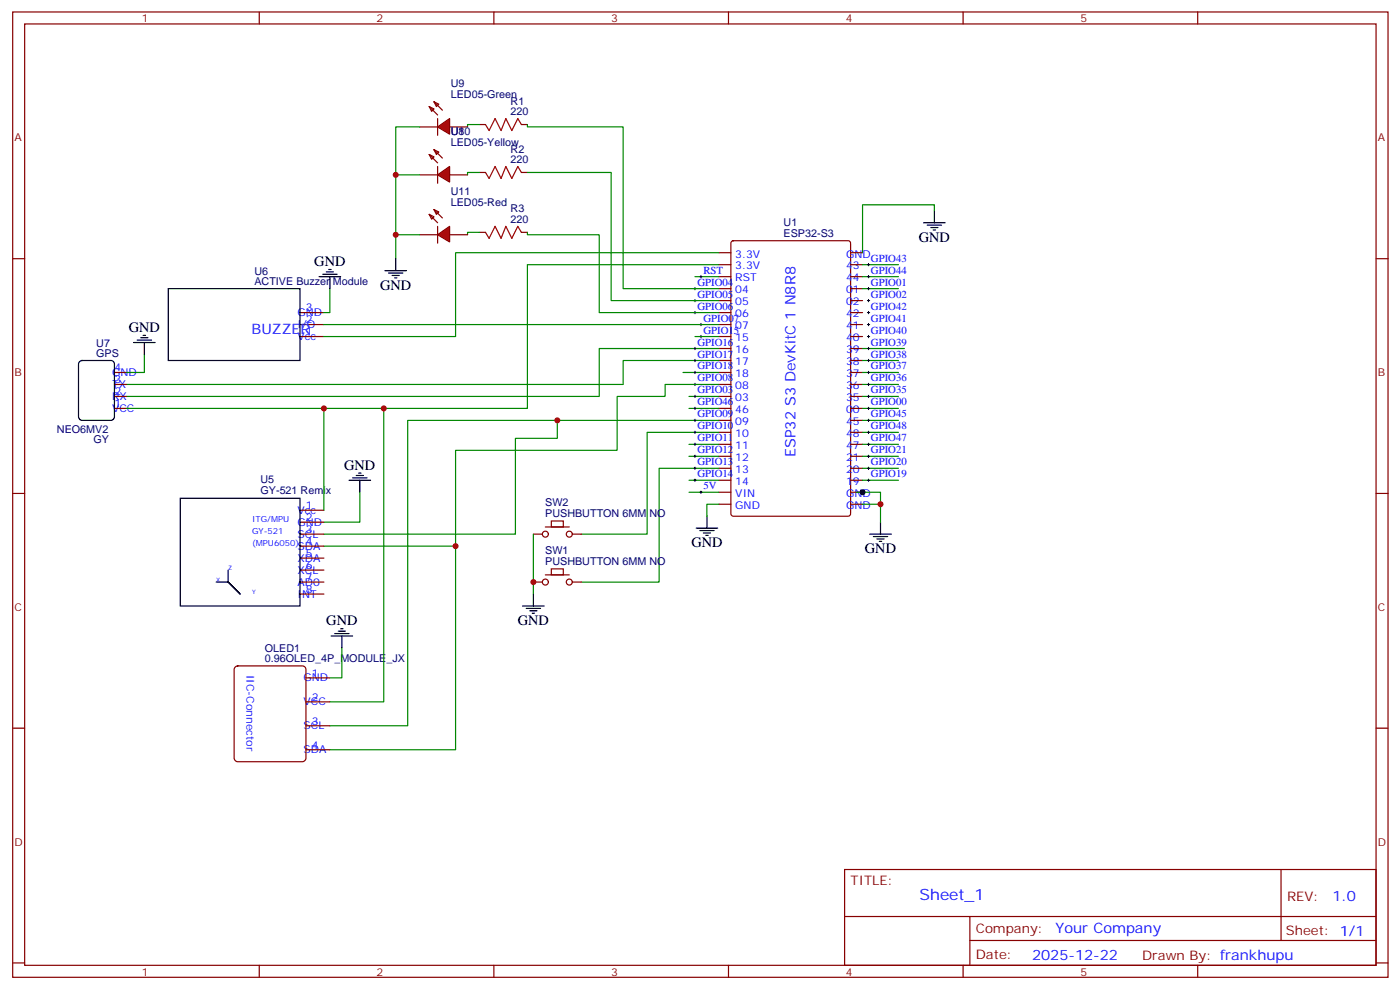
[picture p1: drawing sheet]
<svg xmlns="http://www.w3.org/2000/svg" width="413mm" height="292mm" viewBox="0 0 413 292" stroke-linecap="round" stroke-linejoin="round" font-family="sans-serif">
<g fill="none" stroke="#870000" stroke-width=".35">
<path d="M3.7 3.5h405.4v284.4h-405.4zM7.3 7.1h398.3v277.2h-398.3zM76.4 3.5v3.6M145.6 3.5v3.6M214.7 3.5v3.6M283.8 3.5v3.6M353 3.5v3.6M123.7 37.4h5.3M126.5 31.4l1.4 .7-.7 .7zM126.5 31.4l2.5 2.5M127.9 30l1.4 .7-.7 .7zM127.9 30l2.5 2.5"/>
<path d="M132.5 37.4h5.3M141.3 36.7h1.8M153.7 36.7h1.7M3.7 76.2h3.6M211.9 74.4h3.5M211.9 78h3.5M215.6 71.1l.5-.2h33.9l.6 .4 .1 80-.5 .7h-34.1l-.6-.4-.1-80zM250.7 74.4h3.5M250.7 78h3.5M405.6 76.2h3.5M88.4 92.1h7.1M88.4 95.6h7.1"/>
<path d="M88.4 99.1h7.1M211.9 81.5h3.5M211.9 85h3.5M211.9 88.5h3.5M211.9 92.1h3.5M211.9 95.6h3.5M211.9 99.1h3.5M250.7 81.5h3.5M250.7 85h3.5M250.7 88.5h3.5M250.7 92.1h3.5M250.7 95.6h3.5"/>
<path d="M250.7 99.1h3.5M33.7 109.7h3.6M33.7 113.2h3.6M33.7 116.8h3.6M211.9 102.7h3.5M211.9 106.2h3.5M211.9 109.7h3.5M211.9 113.2h3.5M211.9 116.8h3.5M250.7 102.7h3.5M250.7 106.2h3.5M250.7 109.7h3.5"/>
<path d="M250.7 113.2h3.5M250.7 116.8h3.5M33.7 120.3h3.6M211.9 120.3h3.5M211.9 123.8h3.5M211.9 127.4h3.5M211.9 130.9h3.5M211.9 134.4h3.5M211.9 137.9h3.5M250.7 120.3h3.5M250.7 123.8h3.5M250.7 127.4h3.5"/>
<path d="M250.7 130.9h3.5M250.7 134.4h3.5M250.7 137.9h3.5M3.7 145.3h3.6M88.4 150.3h7.1M88.4 153.8h7.1M88.4 157.3h7.1M157.2 157.3h2.5M160.7 155.2h7.1M162.5 153.5h3.5v1.7h-3.5zM168.8 157.3h2.5M211.9 141.5h3.5"/>
<path d="M211.9 145h3.5M211.9 148.5h3.5M250.7 141.5h3.5M250.7 145h3.5M250.7 148.5h3.5M405.6 145.3h3.5M88.4 160.9h7.1M88.4 164.4h7.1M88.4 167.9h7.1M88.4 171.4h7.1M88.4 175h7.1M3.7 214.5h3.6"/>
<path d="M405.6 214.5h3.5M248.9 256.1h156.7v28.2h-156.7zM377.5 256.1l.1 20.9M249 270h156.4M285.8 277h119.6M285.8 270v14.1M3.7 283.6h3.6M76.4 284.3v3.6M145.6 284.3v3.6M214.7 284.3v3.6M283.8 284.3v3.6M353 284.3v3.6"/>
<path d="M405.6 283.6h3.5"/>
<circle cx="160.7" cy="157.3" r=".88"/>
<circle cx="167.8" cy="157.3" r=".88"/>
</g>
<g fill="none" stroke="#000" stroke-width=".35">
<path d="M272.2 65.6h6.4M273.3 66.3h4.2M274.3 67h2.1M275 67.7h.7M275.4 62.1v3.5M49.6 85h38.8v21.2h-38.8zM23.4 106.6l.8-.4h8.5l.8 .4 .2 .6v15.6l-.5 .8-.5 .2h-8.5l-.9-.5-.2-.5v-15.6zM53.1 146.8h35.3v31.7h-35.3zM205.2 155.6h6.3M206.2 156.3h4.3M207.3 157h2.1M208 157.7h.7"/>
<path d="M208.4 152v3.6M256.3 157.3h6.4M257.4 158h4.2M258.4 158.7h2.2M259.2 159.5h.7M259.5 153.8v3.5M67.2 167.9v3.5l3.6 3.6-3.6-3.6h-3.5"/>
</g>
<g fill="none" stroke="#008700" stroke-width=".35">
<path d="M141.3 36.7h-3.5v.7M254.2 78h10.6M275.4 62.1v-1.8h-21.2v14.1M95.5 95.6h116.4M204.8 81.5h7.1M254.2 81.5h10.6M254.2 85h10.6M201.3 109.7h10.6M203.1 116.8h8.8M211.9 102.7h-35.3v14.1h-139.3M211.9 106.2h-28.2v7h-146.4M254.2 109.7h10.6"/>
<path d="M254.2 116.8h10.6M254.2 102.7h12.4M254.2 106.2h10.6M254.2 113.2h10.6M203.1 120.3h8.8M203.1 130.9h8.8M203.1 134.4h8.8M211.9 123.8h-91.7v90h-23M211.9 127.4h-21.2v29.9h-19.4M211.9 137.9h-17.7v33.5h-22.9M254.2 120.3h10.6M254.2 130.9h10.6"/>
<path d="M254.2 134.4h10.6M254.2 123.8h10.6M254.2 127.4h10.6M254.2 137.9h10.6M203.1 141.5h8.8M203.1 145h8.8M211.9 148.5h-3.5v3.5M252.4 145h7.1v3.5M254.2 148.5h5.3v5.3M254.2 141.5h10.6"/>
</g>
<g fill="none" stroke="#000" stroke-width=".29">
<path d="M255.6 78h.7M256 77.6v.7M204.5 85h.7M204.5 88.5h.7M204.5 92.1h.7M204.8 84.7v.7M204.8 88.2v.7M204.8 91.7v.7M206.2 81.5h.7M206.2 95.6h.7M206.2 99.1h.7M206.6 81.1v.7"/>
<path d="M206.6 95.2v.8M206.6 98.8v.7M255.6 81.5h.7M255.6 85h.7M255.6 88.5h.7M255.6 92.1h.7M255.6 95.6h.7M255.6 99.1h.7M256 81.1v.7M256 84.7v.7M256 88.2v.7M256 91.7v.7"/>
<path d="M256 95.2v.8M256 98.8v.7M204.5 102.7h.7M204.5 106.2h.7M204.5 109.7h.7M204.5 113.2h.7M204.5 116.8h.7M204.8 102.3v.7M204.8 105.8v.7M204.8 109.4v.7M204.8 112.9v.7M204.8 116.4v.7"/>
<path d="M204.8 119.9v.7M255.6 102.7h.7M255.6 106.2h.7M255.6 109.7h.7M255.6 113.2h.7M255.6 116.8h.7M256 102.3v.7M256 105.8v.7M256 109.4v.7M256 112.9v.7M256 116.4v.7M256 119.9v.7"/>
<path d="M204.5 120.3h.7M204.5 123.8h.7M204.5 127.4h.7M204.5 130.9h.7M204.5 134.4h.7M204.5 137.9h.7M204.8 123.5v.7M204.8 127v.7M204.8 130.5v.7M204.8 134.1v.7M204.8 137.6v.7M255.6 120.3h.7"/>
<path d="M255.6 123.8h.7M255.6 127.4h.7M255.6 130.9h.7M255.6 134.4h.7M255.6 137.9h.7M256 123.5v.7M256 127v.7M256 130.5v.7M256 134.1v.7M256 137.6v.7M204.5 141.5h.7M204.8 141.1v.7"/>
<path d="M206.2 145h.7M206.6 144.6v.7M255.6 141.5h.7M256 141.1v.7"/>
</g>
<path d="M143.1 36.7l1 1.8 1.8-3.6 1.8 3.6 1.4-3.6 1.7 3.6 1.8-3.6 1.1 1.8" fill="none" stroke="#a10000" stroke-width=".35"/>
<path d="M129 37.4l3.5-2.5v4.6z" fill="#f00" stroke="#870000" stroke-width=".35"/>
<path d="M129 34.9v5M123.7 51.5h5.3M126.5 45.5l1.4 .7-.7 .7zM126.5 45.5l2.5 2.5M127.9 44.1l1.4 .7-.7 .7zM127.9 44.1l2.5 2.5M132.5 51.5h5.3" fill="none" stroke="#870000" stroke-width=".35"/>
<path d="M129 51.5l3.5-2.5v4.6z" fill="#f00" stroke="#870000" stroke-width=".35"/>
<path d="M129 49v5M141.3 50.8h1.8M153.7 50.8h1.7M123.7 69.1h5.3M126.5 63.1l1.4 .8-.7 .7zM126.5 63.1l2.5 2.5M127.9 61.7l1.4 .7-.7 .7zM127.9 61.7l2.5 2.5M132.5 69.1h5.3M141.3 68.4h1.8M153.7 68.4h1.7" fill="none" stroke="#870000" stroke-width=".35"/>
<path d="M143.1 50.8l1 1.8 1.8-3.6 1.8 3.6 1.4-3.6 1.7 3.6 1.8-3.6 1.1 1.8M143.1 68.4l1 1.8 1.8-3.5 1.8 3.5 1.4-3.5 1.7 3.5 1.8-3.5 1.1 1.7" fill="none" stroke="#a10000" stroke-width=".35"/>
<path d="M141.3 50.8h-3.5v.7M141.3 68.4h-3.5v.7" fill="none" stroke="#008700" stroke-width=".35"/>
<path d="M129 69.1l3.5-2.4v4.6z" fill="#f00" stroke="#870000" stroke-width=".35"/>
<g fill="none" stroke="#870000" stroke-width=".35">
<path d="M129 66.7v4.9M157.2 171.4h2.5M160.7 169.3h7.1M162.5 167.6h3.5v1.7h-3.5zM168.8 171.4h2.5M69.2 196.6l.9-.5h19l.9 .5 .2 .6v26.1l-.5 .9-.6 .2h-19l-.9-.5-.2-.6v-26.1zM90.2 199.7h7M90.2 213.8h7M90.2 206.7h7M90.2 220.8h7"/>
<circle cx="160.7" cy="171.4" r=".88"/>
<circle cx="167.8" cy="171.4" r=".88"/>
</g>
<g fill="none" stroke="#008700" stroke-width=".35">
<path d="M123.7 37.4h-7.1v38.8M155.4 36.7v.7h28.3v47.6h28.2M116.6 51.5h7.1M155.4 50.8h24.7v37.7h31.8M116.6 69.1h7.1M155.4 68.4v.7h21.2v23h35.3M211.9 74.4h-77.6v24.7h-38.8M211.9 78h-56.5v42.3h-118.1M97.2 85v7.1h-1.7M204.8 99.1h7.1M42.5 104.4v5.3h-5.2M211.9 113.2h-15.9v3.6h-14.1v15.8h-47.6v88.2h-37.1"/>
<path d="M95.5 120.3v30M113.1 120.3v86.4h-15.9M164.3 123.8v5.3h-12.4v28.2h-56.4M106 145v8.8h-10.5M157.2 157.3v17.7M95.5 160.9h38.8M100.8 190.9v8.8h-3.6"/>
</g>
<g fill="none" stroke="#000" stroke-width=".35">
<path d="M96.9 79.4h.7M113.5 79.7h6.3M116.6 76.2v3.5M41.5 99.5h2.1M42.2 98.8h.7M94.1 81.5h6.3M95.1 80.8h4.2M96.2 80.1h2.1M97.2 81.5v3.5M114.5 80.4h4.2M115.6 81.1h2.1M116.3 81.8h.7"/>
<path d="M39.4 100.9h6.3M40.4 100.2h4.3M42.5 100.9v3.5M105.7 139.3h.7M102.9 141.5h6.3M103.9 140.8h4.3M105 140.1h2.1M106 141.5v3.5M154 178.5h6.4M155.1 179.2h4.2M156.1 179.9h2.2M157.2 175v3.5"/>
<path d="M97.6 187.3h6.3M98.6 186.6h4.3M99.7 185.9h2.1M100.4 185.2h.7M100.8 187.3v3.6M156.8 180.6h.8"/>
</g>
<circle cx="259.5" cy="148.5" r=".88" fill="#c00"/>
<circle cx="254.2" cy="145" r=".88" fill="#000"/>
<g fill="#c00">
<circle cx="116.6" cy="69.1" r=".88"/>
<circle cx="116.6" cy="51.5" r=".88"/>
<circle cx="157.2" cy="171.4" r=".88"/>
<circle cx="134.3" cy="160.9" r=".88"/>
<circle cx="95.5" cy="120.3" r=".88"/>
<circle cx="113.1" cy="120.3" r=".88"/>
<circle cx="164.3" cy="123.8" r=".88"/>
</g>
<text font-size="4.6" fill="#00f" x="271" y="265.1">Sheet_1</text>
<g font-size="4.2">
<text x="270.8" y="71.3">GND</text>
<text x="92.6" y="78.4">GND</text>
<text x="112" y="85.4">GND</text>
<text x="38" y="97.8">GND</text>
<text x="101.5" y="138.3">GND</text>
<text x="203.8" y="161.2">GND</text>
<text x="254.9" y="163">GND</text>
<text x="96.2" y="184.2">GND</text>
<text x="152.6" y="184.1">GND</text>
</g>
<g font-size="4.2" fill="#00f">
<text x="74.1" y="98.3">BUZZER</text>
<text x="234.5" y="134.6" transform="rotate(-90 234.5 134.6)">ESP32 S3 DevKitC 1 N8R8</text>
<text x="392.7" y="265.4">1.0</text>
<text x="311.1" y="274.9">Your Company</text>
<text x="304.2" y="282.7">2025-12-22</text>
</g>
<g font-size="3.9" fill="#800">
<text x="250.7" y="260.7">TITLE:</text>
<text x="379.3" y="265.4">REV:</text>
<text x="287.6" y="274.9">Company:</text>
<text x="379" y="275.5">Sheet: 1/1</text>
<text x="287.6" y="282.6">Date:</text>
<text x="336.6" y="282.7">Drawn By: frankhupu</text>
</g>
<g font-size="3.2" fill="#800">
<text x="41.8" y="6.5">1</text>
<text x="111" y="6.5">2</text>
<text x="180.1" y="6.5">3</text>
<text x="249.3" y="6.5">4</text>
<text x="318.4" y="6.5">5</text>
<text x="4.3" y="41.6">A</text>
<text x="406.1" y="41.6">A</text>
<text x="4.3" y="110.8">B</text>
<text x="406.1" y="110.8">B</text>
<text x="4.3" y="179.9">C</text>
<text x="406.1" y="179.9">C</text>
<text x="4.3" y="249.1">D</text>
<text x="406.1" y="249.1">D</text>
<text x="41.8" y="287.3">1</text>
<text x="111" y="287.3">2</text>
<text x="180.1" y="287.3">3</text>
<text x="249.3" y="287.3">4</text>
<text x="318.4" y="287.3">5</text>
</g>
<g font-size="3.2" fill="#000080">
<text x="132.8" y="28.9">LED05-Green</text>
<text x="132.8" y="25.8">U9</text>
<text x="150.5" y="33.9">220</text>
<text x="150.5" y="30.8">R1</text>
<text x="132.8" y="39.9">U8</text>
<text x="132.8" y="39.9">U10</text>
<text x="132.8" y="43">LED05-Yellow</text>
<text x="150.5" y="48">220</text>
<text x="150.5" y="44.9">R2</text>
<text x="132.8" y="57.5">U11</text>
<text x="132.8" y="60.7">LED05-Red</text>
<text x="150.5" y="65.6">220</text>
<text x="150.5" y="62.6">R3</text>
<text x="230.9" y="69.8">ESP32-S3</text>
<text x="230.9" y="66.6">U1</text>
<text x="75" y="84">ACTIVE Buzzer Module</text>
<text x="75" y="80.9">U6</text>
<text x="28.4" y="105.1">GPS</text>
<text x="28.4" y="102.1">U7</text>
<text x="16.8" y="127.4">NEO6MV2</text>
<text x="27.6" y="130.6">GY</text>
<text x="76.8" y="142.3">U5</text>
<text x="76.8" y="145.5">GY-521 Remix</text>
<text x="160.7" y="149.2">SW2</text>
<text x="160.7" y="152.4">PUSHBUTTON 6MM NO</text>
<text x="160.7" y="166.5">PUSHBUTTON 6MM NO</text>
<text x="160.7" y="163.3">SW1</text>
<text x="78.1" y="195.1">0.96OLED_4P_MODULE_JX</text>
<text x="78.1" y="192">OLED1</text>
</g>
<g font-size="3.2" fill="#00f">
<text x="216.7" y="75.8">3.3V</text>
<text x="249.4" y="75.8">GND</text>
<text x="256.7" y="77.1">GPIO43</text>
<text x="207.3" y="80.6">RST</text>
<text x="216.7" y="79.4">3.3V</text>
<text x="216.7" y="82.9">RST</text>
<text x="249.4" y="79.4">43</text>
<text x="249.4" y="82.9">44</text>
<text x="256.7" y="80.6">GPIO44</text>
<text x="205.5" y="84.1">GPIO04</text>
<text x="205.5" y="87.7">GPIO05</text>
<text x="216.7" y="86.4">04</text>
<text x="216.7" y="90">05</text>
<text x="249.4" y="86.4">01</text>
<text x="249.4" y="90">02</text>
<text x="256.7" y="84.1">GPIO01</text>
<text x="256.7" y="87.7">GPIO02</text>
<text x="87.7" y="93.1">GND</text>
<text x="90.2" y="95.2">2</text>
<text x="90.2" y="91.7">3</text>
<text x="205.5" y="91.2">GPIO06</text>
<text x="207.3" y="94.7">GPIO07</text>
<text x="216.7" y="93.5">06</text>
<text x="249.4" y="93.5">42</text>
<text x="256.7" y="94.7">GPIO41</text>
<text x="256.7" y="91.2">GPIO42</text>
<text x="87.7" y="100.2">Vcc</text>
<text x="87.7" y="96.7">I/O</text>
<text x="90.2" y="98.8">1</text>
<text x="205.5" y="101.8">GPIO16</text>
<text x="207.3" y="98.2">GPIO15</text>
<text x="216.7" y="97">07</text>
<text x="216.7" y="100.5">15</text>
<text x="249.4" y="97">41</text>
<text x="249.4" y="100.5">40</text>
<text x="256.7" y="101.8">GPIO39</text>
<text x="256.7" y="98.2">GPIO40</text>
<text x="205.5" y="105.3">GPIO17</text>
<text x="216.7" y="104.1">16</text>
<text x="216.7" y="107.6">17</text>
<text x="249.4" y="104.1">39</text>
<text x="249.4" y="107.6">38</text>
<text x="256.7" y="105.3">GPIO38</text>
<text x="33" y="110.8">GND</text>
<text x="33.7" y="112.9">3</text>
<text x="33.7" y="109.4">4</text>
<text x="205.5" y="108.8">GPIO18</text>
<text x="205.5" y="112.4">GPIO08</text>
<text x="216.7" y="111.1">18</text>
<text x="249.4" y="111.1">37</text>
<text x="256.7" y="112.4">GPIO36</text>
<text x="256.7" y="108.8">GPIO37</text>
<text x="33" y="117.8">RX</text>
<text x="33" y="114.3">TX</text>
<text x="33.7" y="119.9">1</text>
<text x="33.7" y="116.4">2</text>
<text x="205.5" y="115.9">GPIO03</text>
<text x="205.5" y="119.4">GPIO46</text>
<text x="216.7" y="114.7">08</text>
<text x="216.7" y="118.2">03</text>
<text x="249.4" y="114.7">36</text>
<text x="249.4" y="118.2">35</text>
<text x="256.7" y="115.9">GPIO35</text>
<text x="256.7" y="119.4">GPIO00</text>
<text x="33" y="121.4">VCC</text>
<text x="205.5" y="122.9">GPIO09</text>
<text x="216.7" y="121.7">46</text>
<text x="216.7" y="125.2">09</text>
<text x="249.4" y="121.7">00</text>
<text x="249.4" y="125.2">45</text>
<text x="256.7" y="122.9">GPIO45</text>
<text x="205.5" y="126.5">GPIO10</text>
<text x="205.5" y="130">GPIO11</text>
<text x="216.7" y="128.8">10</text>
<text x="249.4" y="128.8">48</text>
<text x="256.7" y="130">GPIO47</text>
<text x="256.7" y="126.5">GPIO48</text>
<text x="205.5" y="133.5">GPIO12</text>
<text x="205.5" y="137.1">GPIO13</text>
<text x="216.7" y="132.3">11</text>
<text x="216.7" y="135.8">12</text>
<text x="249.4" y="132.3">47</text>
<text x="249.4" y="135.8">21</text>
<text x="256.7" y="133.5">GPIO21</text>
<text x="256.7" y="137.1">GPIO20</text>
<text x="205.5" y="140.6">GPIO14</text>
<text x="216.7" y="139.3">13</text>
<text x="216.7" y="142.9">14</text>
<text x="249.4" y="139.3">20</text>
<text x="249.4" y="142.9">19</text>
<text x="256.7" y="140.6">GPIO19</text>
<text x="90.2" y="149.9">1</text>
<text x="207.3" y="144.1">5V</text>
<text x="216.7" y="146.4">VIN</text>
<text x="216.7" y="149.9">GND</text>
<text x="249.4" y="146.4">GND</text>
<text x="249.4" y="149.9">GND</text>
<text x="87.7" y="151.3">Vcc</text>
<text x="87.7" y="154.9">GND</text>
<text x="90.2" y="153.5">2</text>
<text x="87.7" y="158.4">SCL</text>
<text x="87.7" y="161.9">SDA</text>
<text x="90.2" y="157">3</text>
<text x="90.2" y="160.5">4</text>
<text x="87.7" y="165.5">XDA</text>
<text x="90.2" y="164">5</text>
<text x="90.2" y="167.6">6</text>
<text x="87.7" y="169">XCL</text>
<text x="87.7" y="172.5">AD0</text>
<text x="90.2" y="171.1">7</text>
<text x="87.7" y="176">INT</text>
<text x="90.2" y="174.6">8</text>
<text x="72.6" y="198.7" transform="rotate(90 72.6 198.7)">IIC-Connector</text>
<text x="89.5" y="200.7">GND</text>
<text x="91.9" y="199.3">1</text>
<text x="89.5" y="207.8">VCC</text>
<text x="91.9" y="206.4">2</text>
<text x="89.5" y="214.8">SCL</text>
<text x="91.9" y="213.4">3</text>
<text x="89.5" y="221.9">SDA</text>
<text x="91.9" y="220.5">4</text>
</g>
<g font-size="2.5" fill="#00f">
<text x="74.3" y="153.8">ITG/MPU</text>
<text x="74.3" y="160.9">(MPU6050)</text>
<text x="74.3" y="157.3">GY-521</text>
</g>
<g font-size="1.8" fill="#00f">
<text x="67.2" y="167.9">Z</text>
<text x="63.7" y="171.4">X</text>
<text x="74.3" y="175">Y</text>
</g>
</svg>
